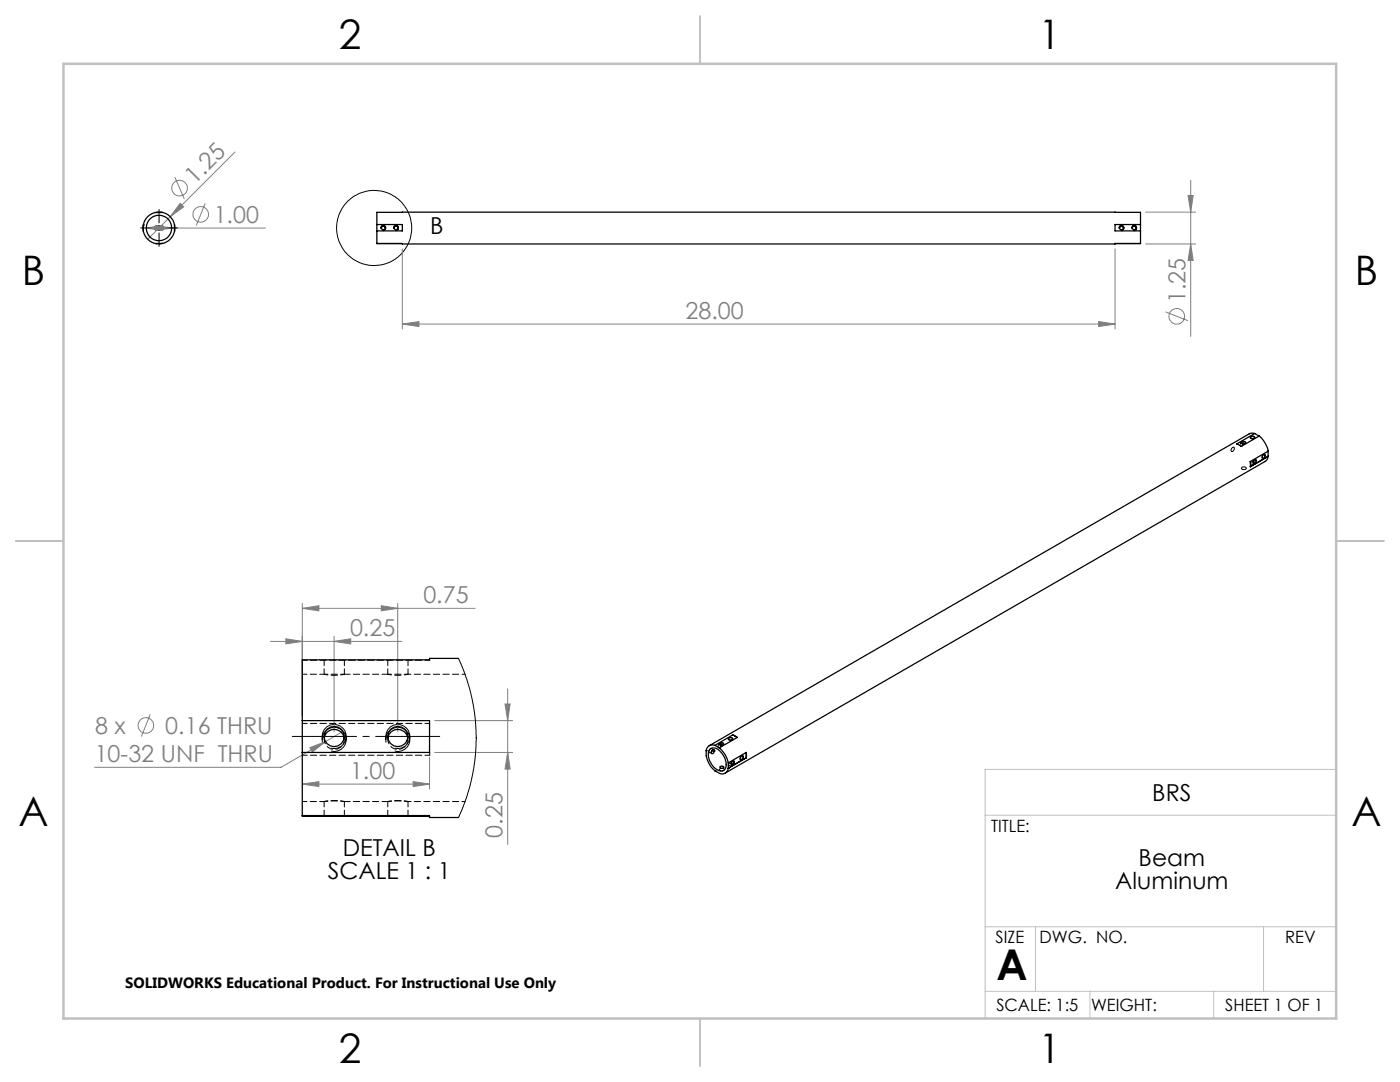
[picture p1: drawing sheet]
<svg xmlns="http://www.w3.org/2000/svg" width="279mm" height="216mm" viewBox="0 0 279 216" stroke-linecap="round" stroke-linejoin="round" font-family="sans-serif">
<g fill="none" stroke="#808080" stroke-width=".2">
<path d="M34.9 35.3l1.9 4.4M46.9 30.3l-17.4 17.4M237.1 39h1l-.5 3.3zM237.6 36v31.1M29.2 45.5l3.3-.5v1zM29.2 45.5h23.8M31 45l3.3 .5-3.3 .5zM35.9 40.6l.8 .7-2.7 2zM41 40.6l-1.8 4.4M80.3 49.7v16M222.5 49.7v16M228.6 42.3h10"/>
<path d="M228.6 48.7h10M237.6 48.7l.5 3.3h-1zM80.3 64.7l3.3-.5v1zM80.3 64.7h142.2M219.3 64.2l3.2 .5-3.2 .5zM232.6 62.2l4.5 1.8M54 128h26.2M57 127.5l3.3 .5-3.3 .5zM60.3 121.4l3.3-.5v1zM60.3 120.4v22.4M60.3 121.4h34.5M66.7 128l3.3-.5v1z"/>
<path d="M66.7 127v19M76.1 120.9l3.3 .5-3.3 .5zM79.4 120.4v25.6M101.3 137.4v31.1M30 142.5l-1.8 4.5M60.3 156.5l3.3-.5v1zM60.3 156.5h25.4M61.8 149.2l3.1-1.2-2.6 2.1zM64.9 148l-8.8 5.1h-37.2M68.4 145.9l-3.5 2.1M82.4 156l3.3 .5-3.3 .5zM85.7 151.1v6.3"/>
<path d="M86.7 143.8h15.6M86.7 150.1h15.6M100.8 140.5h1l-.5 3.3zM101.3 150.1l.5 3.4h-1z"/>
<circle cx="35.8" cy="37.5" r="1.55"/>
<circle cx="40.1" cy="42.8" r="1.55"/>
<circle cx="234.9" cy="63.1" r="1.56"/>
<circle cx="29.1" cy="144.8" r="1.56"/>
</g>
<g fill="none" stroke="#000" stroke-width=".2">
<path d="M31.2 45.5h1M31.7 45v1M76 45.7a.47 .47 0 0 1 .4-.6 .47 .47 0 0 1 .5 .5 .47 .47 0 0 1-.5 .4M76 45.5a.48 .48 0 0 1 .5-.6 .48 .48 0 0 1 .5 .6 .48 .48 0 0 1-.6 .4M78.6 45.7a.47 .47 0 0 1 .3-.6 .47 .47 0 0 1 .6 .5 .47 .47 0 0 1-.6 .4M78.6 45.5a.48 .48 0 0 1 .4-.6 .48 .48 0 0 1 .5 .6 .48 .48 0 0 1-.6 .4M223.3 45.7a.47 .47 0 0 1 .4-.6 .47 .47 0 0 1 .6 .5 .47 .47 0 0 1-.6 .4M223.3 45.5a.48 .48 0 0 1 .5-.6 .48 .48 0 0 1 .5 .6 .48 .48 0 0 1-.6 .4M225.9 45.7a.47 .47 0 0 1 .4-.6 .47 .47 0 0 1 .5 .5 .47 .47 0 0 1-.6 .4M225.9 45.5a.48 .48 0 0 1 .4-.6 .48 .48 0 0 1 .5 .6 .48 .48 0 0 1-.6 .4M245.9 89.4a.27 .27 0 0 1 .5-.1 .27 .27 0 0 1-.1 .4 .34 .34 0 0 1-.5 .4 .34 .34 0 0 1 0-.6zM247.6 88.4l.2-.1a.29 .29 0 0 1 .4 .1 .29 .29 0 0 1-.2 .4v.1a.3 .3 0 0 1-.5 .1 .3 .3 0 0 1 .1-.5z"/>
<path d="M247.7 88.2l.7-.1a.3 .3 0 0 1 .2 .4 .3 .3 0 0 1-.4 .1l-.4-.1zM247.9 93.3l.3-.1a.34 .34 0 0 1 .5 0 .34 .34 0 0 1-.1 .5 .34 .34 0 0 1-.4 0 .27 .27 0 0 1-.4-.1 .27 .27 0 0 1 .1-.3zM249.6 87.1l.3-.1a.34 .34 0 0 1 .5 .3 .34 .34 0 0 1-.5 .3l-.2-.1a.23 .23 0 0 1-.2-.1 .23 .23 0 0 1 .1-.3zM249.7 92.2l.3-.1a.33 .33 0 0 1 .5 .3 .33 .33 0 0 1-.5 .3l-.1-.1a.24 .24 0 0 1-.3-.1 .24 .24 0 0 1 .1-.3zM250.2 91.9a.3 .3 0 0 1 .5-.1 .3 .3 0 0 1-.1 .5 .32 .32 0 0 1-.5 .2 .32 .32 0 0 1 .1-.6zM252.1 90.7h.1a.29 .29 0 0 1 .4 .1 .29 .29 0 0 1-.2 .4v.1a.31 .31 0 0 1-.5 .1 .31 .31 0 0 1 .1-.5zM64.3 148.2a2.41 2.41 0 0 1 2.1-3.1 2.41 2.41 0 0 1 2.7 2.6 2.41 2.41 0 0 1-3 2.2M64.3 147.6a2.41 2.41 0 0 1 2.1-3 2.41 2.41 0 0 1 2.7 2.5 2.41 2.41 0 0 1-3 2.2M77 148.2a2.41 2.41 0 0 1 2.1-3.1 2.41 2.41 0 0 1 2.7 2.6 2.41 2.41 0 0 1-3 2.2M77 147.6a2.41 2.41 0 0 1 2.1-3 2.41 2.41 0 0 1 2.7 2.5 2.41 2.41 0 0 1-3 2.2M141.7 149.5l.1-.1a.29 .29 0 0 1 .4 .2 .29 .29 0 0 1-.1 .4h-.1a.31 .31 0 0 1-.5 .1 .31 .31 0 0 1 .1-.5zM143.4 148.6l.1-.2a.29 .29 0 0 1 .5 .1 .29 .29 0 0 1-.1 .4 .34 .34 0 0 1-.6 .3 .33 .33 0 0 1 .1-.6z"/>
<path d="M143.6 148.3l.4-.1a.33 .33 0 0 1 .5 .3 .33 .33 0 0 1-.6 .2 .28 .28 0 0 1-.3-.1 .28 .28 0 0 1 0-.3zM143.7 153.4l.6-.1a.24 .24 0 0 1 .2 .1 .24 .24 0 0 1 0 .3l-.6 .1a.27 .27 0 0 1-.3-.1 .27 .27 0 0 1 .1-.3zM145.3 147.3a.44 .44 0 0 1 .6-.2 .44 .44 0 0 1 .3 .5l-.7 .1-.2-.2zM145.5 152.4l.6-.1a.3 .3 0 0 1 .3 .3 .3 .3 0 0 1-.5 .2h-.2a.24 .24 0 0 1-.3-.1 .24 .24 0 0 1 .1-.3zM146.1 152l.1-.1a.29 .29 0 0 1 .4 .1 .29 .29 0 0 1-.2 .4v.1a.31 .31 0 0 1-.5 .1 .31 .31 0 0 1 .1-.5zM147.8 151l.1-.1a.29 .29 0 0 1 .5 0 .29 .29 0 0 1-.2 .4 .33 .33 0 0 1-.5 .3 .33 .33 0 0 1 .1-.6z"/>
<circle cx="74.7" cy="45.5" r="7.5"/>
</g>
<path d="M266.7 153.5h-70.1v49.7M196.6 162.7h70.1M196.6 197.8h70.1M196.6 184.9h70.1M206.7 184.9v12.9M217.5 197.8v5.4M242.2 197.8v5.4M252.2 184.9v12.9" fill="none" stroke="#c0c0c0" stroke-width=".2"/>
<path d="M139.7 3.2v9.5M3.1 107.9h9.6M266.7 107.9h9.5M139.7 203.2v9.6" fill="none" stroke="#c0c0c0" stroke-width=".25"/>
<path d="M12.7 12.7h254v190.5h-254z" fill="none" stroke="#c0c0c0" stroke-width=".5"/>
<path d="M87.8 146.9h-29.4" fill="none" stroke="#000" stroke-width=".2" stroke-dasharray="15.2 1.3 1.3 1.3" stroke-dashoffset="2.4"/>
<path d="M30.7 45.5h-2.6M31.7 44.5v-2.7M31.7 46.5v2.6M32.7 45.5h2.7" fill="none" stroke="#000" stroke-width=".2" stroke-dasharray="15.2 1.3 1.3 1.3"/>
<g fill="#808080">
<path d="M35.9 40.6l.8 .7-2.7 2z"/>
<path d="M80.3 64.7l3.3-.5v1zM219.3 64.2l3.2 .5-3.2 .5zM57 127.5l3.3 .5-3.3 .5zM66.7 128l3.3-.5v1zM60.3 121.4l3.3-.5v1zM76.1 120.9l3.3 .5-3.3 .5zM61.8 149.2l.5 .9 2.6-2.1z"/>
<path d="M82.4 156l3.3 .5-3.3 .5zM60.3 156.5l3.3-.5v1z"/>
<path d="M237.1 39h1l-.5 3.3zM237.6 48.7l.5 3.3h-1zM100.8 140.5h1l-.5 3.3zM101.3 150.1l.5 3.4h-1z"/>
<path d="M29.2 45.5l3.3 .5v-1zM31 45v1l3.3-.5z"/>
</g>
<g fill="none" stroke="#000" stroke-width=".25">
<path d="M28.6 44.9h.1M28.6 46.2a3.3 3.3 0 0 0 2.6 2.4M28.6 44.9v1.3M31 42.4a3.1 3.1 0 0 0-2.4 2.5M31.2 48.6h.1M31.2 48.6h1.2M32.3 42.4a3.2 3.2 0 0 1 2.5 2.4M32.3 42.4h-1.3M32.4 48.6h-1.2M34.8 44.8l.1 1.3M34.9 46.1a3.2 3.2 0 0 1-2.5 2.5M75.2 44.8v-2.4l5.1-.1 147.3 .1v2.4"/>
<path d="M75.2 48.6h5.1v.1h142.2v-.1h5.1M75.2 46.1v2.5M75.2 44.8h5.1v1.3h-5.1M75.2 44.8v1.3M75.2 48.6h.1M76.1 45.5a.41 .41 0 0 1 .4-.3 .41 .41 0 0 1 .4 .3M78.6 45.5a.41 .41 0 0 1 .4-.3 .41 .41 0 0 1 .4 .3M223.4 45.5a.41 .41 0 0 1 .4-.3 .41 .41 0 0 1 .4 .3M226 45.5a.41 .41 0 0 1 .4-.3 .41 .41 0 0 1 .4 .3M227.6 44.8h-5.1v1.3h5.1M227.6 46.1v2.5M227.6 44.8v1.3"/>
<path d="M227.6 48.6h.1M247.8 88.2a.42 .42 0 0 1 .4-.1 .42 .42 0 0 1 .3 .3 .4 .4 0 0 1-.4 .2 .4 .4 0 0 1-.3-.4zM249.6 87.2a.4 .4 0 0 1 .4-.2 .4 .4 0 0 1 .3 .4 .42 .42 0 0 1-.4 .1 .42 .42 0 0 1-.3-.3zM250.4 86.5l-.6-.1-.5 .2-107.8 62.2M250.4 86.5l-3.6 2.1 .9 .5 3.6-2.1a5.6 5.6 0 0 1 1.8 3M250.4 91.8a.34 .34 0 0 1 .3 .3 .34 .34 0 0 1-.3 .3 .34 .34 0 0 1-.3-.3 .34 .34 0 0 1 .3-.3zM250.4 86.5l.9 .5M252.1 90.8l.2-.1a.38 .38 0 0 1 .1 .5 .38 .38 0 0 1-.5 .1zM253.1 90l-3.6 2.1v1l3.6-2M253.1 90v1.1M253.1 91.1h.1M253.1 91.1l-.2 .6-.4 .4-107.8 62.2"/>
<path d="M91.5 131.4h-5.8v.3h-25.4v12.1M60.3 150.1v12.6M60.3 143.8h25.4v6.3h-25.4M60.3 143.8v6.3M64.7 147.2a2.01 2.01 0 0 1 2-1.7 2.01 2.01 0 0 1 2 1.7M77.4 147.2a2.01 2.01 0 0 1 2-1.7 2.01 2.01 0 0 1 2 1.7M140.9 149.8a4.8 4.8 0 0 0 1.8 4M140.9 149.8h.1M141.6 149.5a1.53 1.53 0 0 1 2.2 .5 3.3 3.3 0 0 1 .9 3.5 1.37 1.37 0 0 1-2.1-.3 3.3 3.3 0 0 1-1-3.7zM142.5 149.6v.2M142.5 149.8v-.1a.38 .38 0 0 0-.4 0 .38 .38 0 0 0-.1 .4M142.5 149.8a.39 .39 0 0 1-.1 .4 .39 .39 0 0 1-.4 .1v-.2"/>
<path d="M142.5 149.8h.1M142.5 149.8l-.3-.1-.2 .4M142.7 148.7a1.23 1.23 0 0 0-1.8 1.1M142.7 148.7l.8 .5M142.7 153.8h.1M143.5 149.2a5.1 5.1 0 0 1 1.8 3M143.5 149.2h.1M143.6 148.4a.4 .4 0 0 1 .4-.2 .4 .4 0 0 1 .4 .4 .42 .42 0 0 1-.5 .1 .42 .42 0 0 1-.3-.3zM143.8 152.9h.3a.25 .25 0 0 1 .4 .3 .25 .25 0 0 1-.5 .1 .24 .24 0 0 1-.3-.1 .24 .24 0 0 1 .1-.3zM145.3 153.3a1.23 1.23 0 0 1-1.7 1l-.9-.5M145.3 153.3h.1M145.3 152.2v1.1"/>
<path d="M145.4 147.3a.42 .42 0 0 1 .5-.1 .42 .42 0 0 1 .3 .3 .42 .42 0 0 1-.5 .2 .42 .42 0 0 1-.3-.4zM146.1 152l.1-.1a.34 .34 0 0 1 .3 .3 .34 .34 0 0 1-.3 .4l-.3-.1zM146.2 146.6l.9 .5-3.6 2.1M146.2 146.6l-3.5 2.1M146.2 146.6l.9 .5M147.9 151l.2-.2a.39 .39 0 0 1 .1 .5 .39 .39 0 0 1-.5 .2zM148.9 150.1v1.1M148.9 150.1l-3.6 2.1M148.9 151.2h.1M148.9 151.2l-3.6 2.1M60.3 162.7h25.4v.4h5.8M60.3 162.7v.2h25.4"/>
<circle cx="31.7" cy="45.5" r="2.54"/>
<circle cx="76.5" cy="45.4" r=".41"/>
<circle cx="79" cy="45.4" r=".41"/>
<circle cx="223.8" cy="45.4" r=".41"/>
<circle cx="226.4" cy="45.4" r=".41"/>
<circle cx="66.7" cy="147" r="2.01"/>
<circle cx="79.4" cy="147" r="2.01"/>
</g>
<path d="M91.5 131.4l1.6 4 1 3.6 .7 3.6 .2 4-.1 4.3-.7 4.1-1.2 4.4-1.5 3.7" fill="none" stroke="#000" stroke-width=".2"/>
<path d="M85.8 131.7h-25.4M85.8 150.7h-25.4M85.8 144.4h-25.4" fill="none" stroke="#000" stroke-width=".2" stroke-dasharray="1.3 .6" stroke-dashoffset=".3"/>
<path d="M64.7 134.5l2 .2 2-.2M68.7 134.5h-4M77.4 134.5l2 .2 2-.2M81.4 134.5h-4M68.7 159.9l-2-.2-2 .2M81.4 159.9l-2-.2-2 .2" fill="none" stroke="#000" stroke-width=".2" stroke-dasharray="1.3 .6" stroke-dashoffset=".5"/>
<g fill="none" stroke="#000" stroke-width=".2" stroke-dasharray="1.3 .6">
<path d="M64.7 134.5h.1M68.7 134.5h.1M77.4 134.5h.1M81.4 134.5h.1M85.8 131.7v-.1M64.7 147.2v-.3M68.7 159.9h.1M68.7 147.2a2.02 2.02 0 0 1-2 2.3 2.02 2.02 0 0 1-2-2.3M68.7 146.9v.3M81.4 159.9h.1M81.4 147.2a2.02 2.02 0 0 1-2 2.3 2.02 2.02 0 0 1-2-2.3M81.4 146.9v.3"/>
<path d="M85.8 150.7v-.6"/>
</g>
<path d="M92.8 134.5h-11.4M64.7 159.9l2-.1 2 .1M77.4 159.9l2-.1 2 .1M81.4 159.9h11.4" fill="none" stroke="#000" stroke-width=".2" stroke-dasharray="1.3 .6" stroke-dashoffset=".6"/>
<path d="M77.4 134.5h-8.7M68.7 159.9h8.7" fill="none" stroke="#000" stroke-width=".2" stroke-dasharray="1.3 .6" stroke-dashoffset=".1"/>
<path d="M64.7 134.5h-4.3M60.4 159.9h4.3" fill="none" stroke="#000" stroke-width=".2" stroke-dasharray="1.3 .6" stroke-dashoffset=".4"/>
<path d="M64.7 131.7v2.8M68.7 134.5v-2.8M77.4 131.7v2.8M81.4 134.5v-2.8M64.7 159.9v2.8M77.4 159.9v2.8M68.7 162.7v-2.8M81.4 162.7v-2.8" fill="none" stroke="#000" stroke-width=".2" stroke-dasharray="1.3 .6" stroke-dashoffset=".2"/>
<text font-size="8.5" x="198.9" y="195.5">A</text>
<g font-size="8.1">
<text x="67.6" y="9.7">2</text>
<text x="207.3" y="9.7">1</text>
<text x="4.4" y="57">B</text>
<text x="270.4" y="57">B</text>
<text x="3.7" y="164.9">A</text>
<text x="269.7" y="164.9">A</text>
<text x="67.6" y="212.2">2</text>
<text x="207.3" y="212.2">1</text>
</g>
<g font-size="4.7" fill="#808080">
<text x="38.9" y="36.9" transform="rotate(-45 38.9 36.9)">1.25</text>
<text x="42.6" y="44.5">1.00</text>
<text x="136.8" y="63.6">28.00</text>
<text x="236.6" y="60.5" transform="rotate(-90 236.6 60.5)">1.25</text>
<text x="84.5" y="120.3">0.75</text>
<text x="69.9" y="126.9">0.25</text>
<text x="19" y="146.4">8 x</text>
<text x="33" y="146.5">0.16 THRU</text>
<text x="18.9" y="152.1">10-32 UNF THRU</text>
<text x="69.9" y="155.4">1.00</text>
<text x="100.3" y="167.2" transform="rotate(-90 100.3 167.2)">0.25</text>
</g>
<g font-size="4.7">
<text x="85.9" y="46.6">B</text>
<text x="230" y="159.9">BRS</text>
<text x="68.4" y="170.8">DETAIL B</text>
<text x="227.2" y="172.8">Beam</text>
<text x="65.4" y="175.3">SCALE 1 : 1</text>
<text x="222.6" y="177.3">Aluminum</text>
</g>
<g font-size="3.4">
<text x="197.8" y="166">TITLE:</text>
<text x="198.7" y="188.1">SIZE</text>
<text x="207.5" y="188.1">DWG. NO.</text>
<text x="256.5" y="188.2">REV</text>
<text x="198.8" y="201.7">SCALE: 1:5</text>
<text x="217.7" y="201.8">WEIGHT:</text>
<text x="244.5" y="201.7">SHEET 1 OF 1</text>
</g>
<text font-size="3" x="25" y="197.2">SOLIDWORKS Educational Product. For Instructional Use Only</text>
</svg>
